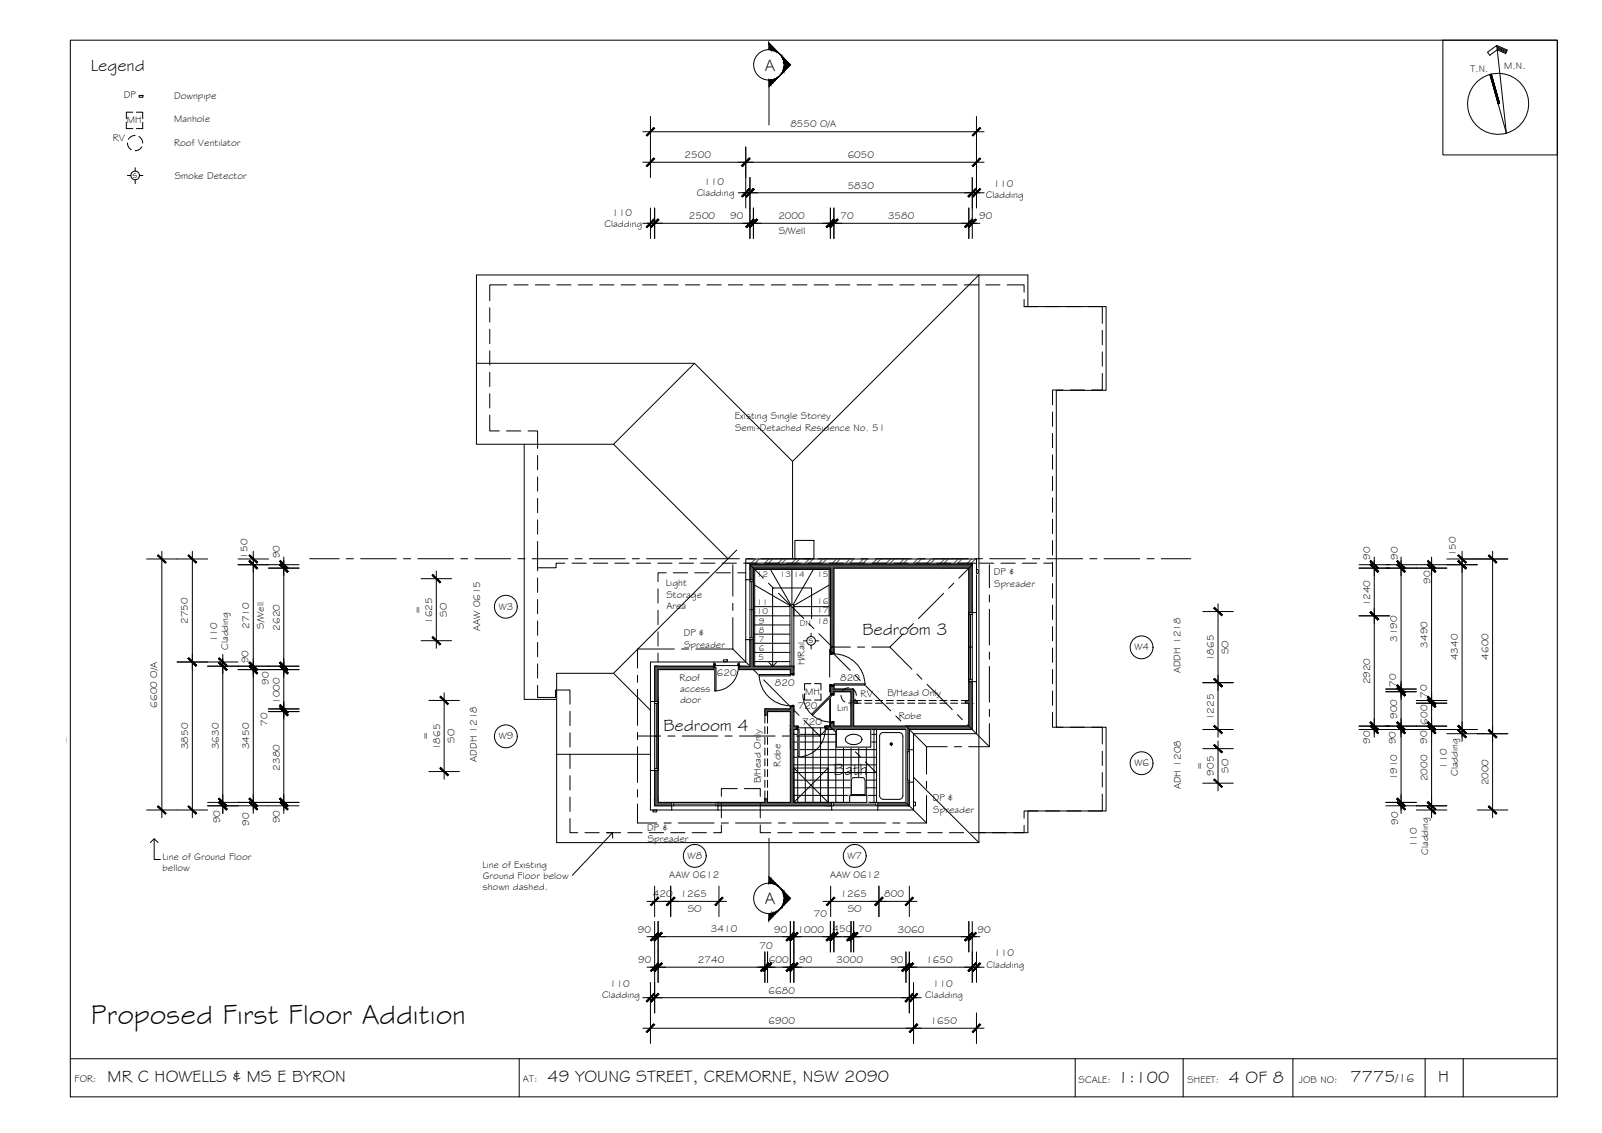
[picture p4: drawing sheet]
<svg xmlns="http://www.w3.org/2000/svg" width="420mm" height="297mm" viewBox="0 0 420 297" stroke-linecap="round" stroke-linejoin="round" font-family="sans-serif">
<!-- layer: HATCH -->
<g fill="#545454" stroke="#545454" stroke-width=".26">
<path d="M237.6 191.3h.9v5.3z"/>
<path d="M193.9 174.7l14.3 .8v-.8zM193.9 174.7l14.3 .8h-14.3z"/>
<path d="M171.7 174.7l15.5 .8v-.8zM171.7 174.7l15.5 .8h-15.5z"/>
<path d="M207.3 175.5l.9 1.1v-1.1zM207.3 175.5l.9 1.1h-.9z"/>
<path d="M217.8 179.8l.9 .9v-.9zM217.8 179.8l.9 .9h-.9z"/>
<path d="M217.8 180.7l6.1 .6v-.6zM217.8 180.7l6.1 .6h-6.1z"/>
<path d="M217.8 181.3l.9 .6v-.6zM217.8 181.3l.9 .6h-.9z"/>
<path d="M254.1 178.7l.9 5v-5zM254.1 178.7l.9 5h-.9z"/>
<path d="M223.2 181.3l.7 2.4v-2.4zM223.2 181.3l.7 2.4h-.7z"/>
<path d="M171.7 175.5l.9 8.4v-8.4zM171.7 175.5l.9 8.4h-.9z"/>
<path d="M253.2 183.7l1.8 .7v-.7zM253.2 183.7l1.8 .7h-1.8z"/>
<path d="M223.2 183.7l1.6 .7v-.7zM223.2 183.7l1.6 .7h-1.6z"/>
<path d="M207.3 185.2l.9 .7v-.7zM207.3 185.2l.9 .7h-.9z"/>
<path d="M200.6 185.9l7.6 .7v-.7zM200.6 185.9l7.6 .7h-7.6z"/>
<path d="M200.6 186.6l.7 .9v-.9zM200.6 186.6l.7 .9h-.7z"/>
<path d="M254.1 184.4l.9 6v-6zM254.1 184.4l.9 6h-.9z"/>
<path d="M223.2 184.4l.7 6v-6zM223.2 184.4l.7 6h-.7z"/>
<path d="M217.8 189.5l.9 .9v-.9zM217.8 189.5l.9 .9h-.9z"/>
<path d="M207.3 186.6l.9 3.8v-3.8zM207.3 186.6l.9 3.8h-.9z"/>
<path d="M254.1 190.4h.9zM237.6 190.4h17.4z"/>
<path d="M237.6 190.4l17.4 .9v-.9zM237.6 190.4l17.4 .9h-17.4z"/>
<path d="M216.6 190.4l21 .9v-.9zM216.6 190.4l21 .9h-21z"/>
<path d="M207.3 190.4l1.7 .9v-.9zM207.3 190.4l1.7 .9h-1.7z"/>
<path d="M237.6 196.6h.9zM237.6 191.3l.9 5.3h-.9z"/>
<path d="M171.7 202l.9 7.8v-7.8zM171.7 202l.9 7.8h-.9z"/>
<path d="M237.6 205.1l.9 5.3v-5.3zM237.6 205.1l.9 5.3h-.9z"/>
<path d="M207.3 191.3l.9 19.1v-19.1zM207.3 191.3l.9 19.1h-.9z"/>
<path d="M200.6 209.5l.7 .9v-.9zM200.6 209.5l.7 .9h-.7z"/>
<path d="M171.7 209.8l.9 .6v-.6zM171.7 209.8l.9 .6h-.9z"/>
<path d="M230.2 210.4l8.3 .9v-.9zM230.2 210.4l8.3 .9h-8.3z"/>
<path d="M188.3 210.4l29.8 .9v-.9zM188.3 210.4l29.8 .9h-29.8z"/>
<path d="M171.7 210.4l4.5 .9v-.9zM171.7 210.4l4.5 .9h-4.5z"/>
<path d="M217.8 148.9l.9 22.3v-22.3zM217.8 148.9l.9 22.3h-.9z"/>
<path d="M217.8 179.8l.9 2.1v-2.1zM217.8 179.8l.9 2.1h-.9z"/>
<path d="M196.7 148.1l58.3 .8v-.8zM196.7 148.1l58.3 .8h-58.3z"/>
<path d="M196.7 148.9l.9 3.1v-3.1zM196.7 148.9l.9 3.1h-.9z"/>
<path d="M254.1 148.9l.9 11.7v-11.7zM254.1 148.9l.9 11.7h-.9z"/>
<path d="M196.7 167.7l.9 7v-7zM196.7 167.7l.9 7h-.9z"/>
</g>
<!-- layer: BORDER -->
<g fill="none" stroke="#000" stroke-width=".26">
<path d="M18.4 10.5h390v277.1h-390zM378.4 10.5h30v30.1h-30zM391.1 19.4l2.2 7.7M392.6 11.9l2.7 1.2-.4 .9-2.2-.9-2 1.4-.5-.8 2.4-1.8 2.5 23.1-4.3-15.5M392.6 12.2l2.6 1.1M392.6 12.5l2.5 1.1M392.6 12.8l2.4 1M18.4 277.6h390M136.2 277.6v10M282 277.6v10M310.3 277.6v10M339.1 277.6v10"/>
<path d="M373.8 277.6v10M383.8 277.6v10"/>
<circle cx="392.9" cy="27.2" r="8"/>
</g>
<!-- layer: SECTION POINT -->
<g fill="#000" stroke="#000" stroke-width=".26">
<path d="M204.1 20.2l.4-.4zM204.1 13.8l.4 .4zM204.9 19.4l-.4 .4zM204.9 14.6l.3 .5zM205.7 15.4l1.6 1.6-1.6 1.7zM204.1 232.3l.4 .4zM204.1 238.7l.4-.3zM204.5 232.7l.4 .4zM205.2 237.5l-.3 .5zM205.7 233.9l1.6 1.6-1.6 1.7z"/>
<path d="M201.7 11.4l.5 .5v1.2zM201.7 11.4v1.6l.5 .1z"/>
<path d="M202.2 11.9l.5 .5v.8zM202.2 11.9v1.2l.5 .1z"/>
<path d="M202.7 12.4l.5 .5v.4zM202.7 12.4v.8l.5 .1z"/>
<path d="M203.2 12.9l.5 .7zM203.2 12.9v.4l.5 .3z"/>
<path d="M203.7 13.4l.4 .4zM203.7 13.4v.2l.4 .2z"/>
<path d="M204.9 14.6l.3 .5zM204.5 14.2l.4 .4z"/>
<path d="M205.2 18.9l-.3 .5zM204.9 19.4l.3-.2z"/>
<path d="M205.2 14.9l.2 .2v.5zM205.2 14.9l.2 .7z"/>
<path d="M205.4 18.4v.5h-.2zM205.2 18.9v.3l.2-.3z"/>
<path d="M205.4 15.1l.2 1.1zM205.4 15.1l.2 1.1z"/>
<path d="M205.6 17.9v.9l-.2-.4zM205.4 18.4v.5l.2-.1z"/>
<path d="M205.6 15.3l.1 1.4zM205.6 15.3l.1 1.4z"/>
<path d="M205.7 17.3v1.4zM205.6 17.9v.9z"/>
<path d="M201.7 21h.5v1.2zM201.7 21v1.7l.5-.5z"/>
<path d="M202.2 21l.5-.1v.7zM202.2 21v1.2l.5-.6z"/>
<path d="M202.7 20.9l.5-.2v.4zM202.7 20.9v.7l.5-.5z"/>
<path d="M203.2 20.7l.5-.2v.2zM203.2 20.7v.4l.5-.4z"/>
<path d="M203.7 20.5l.4-.3zM203.7 20.5v.2l.4-.5z"/>
<path d="M202.2 230.4l-.5 1.1 .5 .1zM201.7 229.9l.5 .5-.5 1.1z"/>
<path d="M202.7 230.9l-.5 .7 .5 .1zM202.2 230.4l.5 .5-.5 .7z"/>
<path d="M203.2 239.2l-.5 .9 .5-.4zM202.7 239.4l.5-.2-.5 .9z"/>
<path d="M202.7 231.7l.5 .1v-.4zM202.7 230.9l.5 .5-.5 .3z"/>
<path d="M203.7 239l-.5 .7zM203.2 239.2l.5-.2-.5 .7z"/>
<path d="M203.2 231.8l.5 .3v-.2zM203.2 231.4l.5 .5-.5-.1z"/>
<path d="M204.1 238.7l-.4 .5zM203.7 239l.4-.3-.4 .5z"/>
<path d="M203.7 232.1l.4 .3zM203.7 231.9l.4 .4-.4-.2z"/>
<path d="M205.2 237.5l-.3 .5zM204.9 237.9l-.4 .5z"/>
<path d="M204.9 233.1l.3 .5zM204.9 233.1l.3 .3z"/>
<path d="M205.4 236.9l-.2 .8 .2-.3zM205.4 236.9l-.2 .8z"/>
<path d="M205.2 233.6l.2 .5v-.5zM205.2 233.4l.2 .2h-.2z"/>
<path d="M205.6 236.4l-.2 1zM205.6 236.4l-.2 1z"/>
<path d="M205.6 233.8l-.2 .3 .2 .6zM205.4 233.6l.2 .2-.2 .3z"/>
<path d="M205.7 235.8l-.1 1.5zM205.7 235.8l-.1 1.5z"/>
<path d="M205.7 233.9v1.3zM205.6 233.8v.9z"/>
<path d="M202.2 239.5l-.5 1.7 .5-.5zM201.7 239.5h.5l-.5 1.7z"/>
<path d="M202.7 239.4l-.5 1.3 .5-.6zM202.2 239.5l.5-.1-.5 1.3z"/>
</g>
<g fill="none" stroke="#000" stroke-width=".26">
<path d="M201.7 13v-1.6l5.6 5.6-5.6 5.7M201.7 21v11.8M201.7 219.8v11.7M201.7 229.9l5.6 5.6-5.6 5.7v-1.7"/>
<circle cx="201.7" cy="17" r="4"/>
<circle cx="201.7" cy="235.5" r="4"/>
</g>
<!-- layer: SERVICES -->
<g fill="none" stroke="#000" stroke-width=".26">
<path d="M33.1 32v1.7h1.7M33.4 37.5l.2 .8 .8 .9M34.8 29.4h-1.7v1.7M35.4 35.5l-1.1 .4-.6 .6M35.8 29.4h1.6v1.7M36.4 35.8l.9 .9 .1 .8M36.5 25h1v.5h-1zM37.2 38.5l-.6 .6-1.2 .4M37.4 32v1.7h-1.6M33.4 46h.9M35.5 44v.9M35.5 47.1v1.1"/>
<path d="M36.6 46h.9M256.1 149.3h.5v1h-.5zM189.7 173h1v.5h-1zM210.7 168h.9M212.7 179.2h-1.7v1.7M212.7 166v.9M212.7 169.1v1.1M213.6 179.2h1.7v1.7M213.9 168h.8M211 181.9v1.6h1.7M215.3 181.9v1.6h-1.7M220.6 182.3l.4 1.2 .6 .5"/>
<path d="M222.6 180.3l-1.2 .4-.5 .6M223.6 180.6l.6 .5 .4 1.2M224.3 183.3l-.5 .6-1.2 .4M171.2 212.4h1.1v.5h-1.1zM239.6 210.3h.5v1h-.5z"/>
<circle cx="35.5" cy="46" r="1.13"/>
<circle cx="212.7" cy="168" r="1.13"/>
</g>
<!-- layer: INSULCLAD -->
<path d="M195.6 147.7v4.3M256.1 147.7v12.9M195.6 167.7v5.9h-25v10.3M256.1 178.7v13.7h-16.5v4.2M170.6 202v10.4h5.6M188.3 212.4h29.8M239.6 205.1v7.3h-9.4" fill="none" stroke="#000" stroke-width=".26"/>
<!-- layer: BOUNDARY -->
<g fill="none" stroke="#000" stroke-width=".26">
<path d="M81.2 146.5h7.7M90.8 146.5h1.9M94.6 146.5h9.3M105.8 146.5h1.9M109.6 146.5h9.3M120.8 146.5h1.9M124.6 146.5h9.3M135.8 146.5h1.9M139.6 146.5h9.3M150.8 146.5h1.9M154.6 146.5h9.3M165.8 146.5h1.9"/>
<path d="M169.6 146.5h9.4M180.8 146.5h1.9M184.6 146.5h9.3M195.8 146.5h1.9M199.6 146.5h9.3M210.8 146.5h1.9M214.6 146.5h9.4M225.8 146.5h1.9M229.6 146.5h9.3M240.8 146.5h1.9M244.6 146.5h9.3M255.8 146.5h1.9"/>
<path d="M259.6 146.5h9.4M270.8 146.5h1.9M274.6 146.5h9.3M285.8 146.5h1.9M289.6 146.5h9.3M300.8 146.5h1.9M304.6 146.5h7.7"/>
</g>
<!-- layer: ROOFPLAN EXIST. -->
<path d="M125 95.2h57.1M268.6 80.4h21.5v21.9h-13.1v88.4h13.1v21.9h-20.5v5.7h-12.9M269.6 80.4v-8.3h-144.6v44.4h35.9M137.5 116.5v66.9h8.5M207.9 121l-25.8-25.8-21.2 21.3 30 30M207.9 121l48.8-48.9v148.8M207.9 121v25.5M193.2 144.2l-32.3 32.3M160.9 176.5h-14.9v44.4h110.7M160.9 176.5l9.7 9.7M146 197.8h24.6M239.6 203.8l17.1 17.1" fill="none" stroke="#000" stroke-width=".26"/>
<!-- layer: HATCH -->
<g fill="none" stroke="#545454" stroke-width=".26">
<path d="M198.1 146.6l-1 .9M199.1 146.6l-1 .9M201.6 146.6l-1.1 1.1M202.7 146.6l-1.1 1.1M205.2 146.6l-1.1 1.1M206.2 146.6l-1.1 1.1M208.7 146.6l-1.1 1.1M209.7 146.6l-1.1 1.1M212.3 146.6l-1.1 1.1M213.3 146.6l-1.1 1.1M215.8 146.6l-1.1 1.1M216.8 146.6l-1.1 1.1"/>
<path d="M219.4 146.6l-1.1 1.1M220.4 146.6l-1.1 1.1M222.9 146.6l-1.1 1.1M223.9 146.6l-1.1 1.1M226.5 146.6l-1.1 1.1M227.5 146.6l-1.1 1.1M230 146.6l-1.1 1.1M231 146.6l-1.1 1.1M233.6 146.6l-1.1 1.1M234.6 146.6l-1.1 1.1M237.1 146.6l-1.1 1.1M238.1 146.6l-1.1 1.1"/>
<path d="M240.7 146.6l-1.1 1.1M241.6 146.6l-1.1 1.1M244.2 146.6l-1.1 1.1M245.2 146.6l-1.1 1.1M247.7 146.6l-1.1 1.1M248.7 146.6l-1 1.1M251.3 146.6l-1.1 1.1M252.3 146.6l-1.1 1.1M254.8 146.6l-1.1 1.1M255.8 146.6l-1.1 1.1"/>
</g>
<!-- layer: STAIRS -->
<g fill="none" stroke="#000" stroke-width=".26">
<path d="M197.9 159h9.3M197.9 153.4l9.3 5.4M202.1 149.3l5.3 9.3M207.7 149.3v9.3M207.7 159v15.7M208.2 159h9.3M213.3 149.3l-5.3 9.3M217.5 153.4l-9.3 5.4M217.8 148.9v12.6h-9.6M217.9 148.9h-20.3v25.8M197.9 161.5h9.3M197.9 163.8h9.3"/>
<path d="M197.9 166.3h9.3M197.9 168.6h9.3M197.9 171h9.3M197.9 173.5h9.3M207.2 174.7v-16.1h1v16.6M217.5 161.5v-12.2h-19.6v25.4"/>
</g>
<!-- layer: NEWWORK -->
<g fill="none" stroke="#000" stroke-width=".26">
<path d="M195.6 146.6h60.5v1.1h-60.5zM195.6 152h2v-3.1h20.2v22.3h.9v-22.3h35.4v11.7h2M196.7 148.1h58.3M196.7 147.7v4.3M208.5 141.7h5v4.8h-5zM255 147.7v12.9M187.2 173.6v1.9h-14.6v8.4h-2M187.2 174.7h-15.5v9.2M187.5 174.5h6.2M195.6 167.7h2v7h10.6v1.9h-.9v-1.1h-13.4v-1.9M196.7 167.7v7h-2.8M255 178.7v12.6h-16.5v5.3"/>
<path d="M256.1 178.7h-2v5h-.9v.7h.9v6h-30.2v-6h.9v-.7h-.9v-3h-5.2v-.9h-.9v2.1h.9v-.6h4.5v9.1h-4.5v-.9h-.9v.9h-1.2v.9h21v5.3h2M170.6 202h2v8.4h3.6v2M171.7 202v9.3h4.5M188.3 212.4v-2h12.3v-.9h.7v.9h6v-23.8h-6v.9h-.7v-1.6h6.7v-.7h.9v5.2h.8v.9h-.8v19.1h9.9v2M188.3 211.3h29.8M238.5 205.1v6.2h-8.3M239.6 205.1h-2v5.3h-7.4v2"/>
</g>
<!-- layer: EXISTING -->
<g fill="none" stroke="#000" stroke-width=".26">
<path d="M132.9 74.7h-4.5v4.1M134.8 74.7h3.7M140.4 74.7h3.8M146 74.7h3.8M151.6 74.7h3.8M157.3 74.7h3.7M162.9 74.7h3.8M168.5 74.7h3.8M174.1 74.7h3.8M179.8 74.7h3.7M185.4 74.7h3.8M191 74.7h3.8"/>
<path d="M196.6 74.7h3.8M202.3 74.7h3.7M207.9 74.7h3.8M213.5 74.7h3.8M219.1 74.7h3.8M224.8 74.7h3.7M230.4 74.7h3.8M236 74.7h3.8M241.6 74.7h3.8M247.3 74.7h3.7M252.9 74.7h3.8M258.5 74.7h3.8"/>
<path d="M264.1 74.7h4.5v1.9M268.6 78.5v1.9h3.7M128.4 80.7v3.7M128.4 86.3v3.8M128.4 92v3.7M128.4 97.6v3.7M274.2 80.4h3.7M279.8 80.4h3.7M285.4 80.4h3.7v4.4M289.1 97.9v4.3h-2.8M289.1 86.6v3.8M289.1 92.3v3.7"/>
<path d="M128.4 108.8v4.2h2.6M128.4 103.2v3.8M132.8 113h3.8M138.5 113h2.5v4.6M141 119.4v3.8M276 108v3.8M276 113.6v3.8M276 119.3v3.7M278.8 102.2h-2.8v3.9M280.7 102.2h3.7M141 125v3.8M141 130.7v3.7"/>
<path d="M141 136.3v3.8M276 124.9v3.7M276 130.5v3.8M276 136.1v3.8M141 141.9v7.8M141 151.5v3.8M141 157.2v3.7M148.1 147.7h-2.3v1.2h-4.8M150 147.7h3.8M155.6 147.7h3.8M161.3 147.7h3.7M166.9 147.7h3.7"/>
<path d="M172.5 147.7h3.8M178.1 147.7h3.8M183.8 147.7h3.7M189.4 147.7h3.7M195 147.7h3.8M200.6 147.7h3.8M206.3 147.7h3.7M211.9 147.7h3.7M217.5 147.7h3.8M223.1 147.7h3.8M228.8 147.7h3.7M234.4 147.7h3.7"/>
<path d="M240 147.7h3.8M245.6 147.7h3.8M251.3 147.7h3.7M256.9 147.7h3.7M262.5 147.7h3.8M268.1 147.7h3.8M273.8 147.7h2.2M276 141.8v3.7M276 147.4v3.7M276 153v3.8M276 158.6v3.8M141 179.7v3.2h4.7v-2h3.8v3.7"/>
<path d="M141 162.8v3.8M141 168.4v3.8M141 174v3.8M276 164.3v3.7M276 169.9v3.7M276 175.5v3.8M149.5 186.5v3.7M149.5 192.1v3.7M149.5 197.7v3.8M276 186.8v3.9h2.8M276 181.2v3.7M280.7 190.7h3.7"/>
<path d="M286.3 190.7h2.8v4.4M289.1 196.9v3.8M149.5 214.6v3.7h2M149.5 203.4v3.7M149.5 209v3.7M153.4 218.3h3.7M159 218.3h3.8M164.7 218.3h3.7M170.3 218.3h3.7M175.9 218.3h3.7M181.5 218.3h3.8M189.2 216.3v2h-2"/>
<path d="M189.2 210.7v3.7M193.4 206.7h-4.2v2.1M195.2 206.7h4.2v2.1M199.4 216.3v2h2.7M199.4 210.7v3.7M204 218.3h3.7M209.6 218.3h3.8M215.3 218.3h3.7M220.9 218.3h3.7M226.5 218.3h3.7M232.1 218.3h3.8M237.8 218.3h3.7"/>
<path d="M243.4 218.3h3.7M249 218.3h3.7M254.6 218.3h3.8M260.3 218.3h3.7M268.6 216.4v1.9h-2.7M272.3 212.6h-3.7v1.9M274.2 212.6h3.7M279.8 212.6h3.7M289.1 208.2v4.4h-3.7M289.1 202.6v3.7"/>
</g>
<!-- layer: TILES -->
<g fill="none" stroke="#000" stroke-width=".26">
<path d="M208.2 192.5h1M208.2 194.5h1M208.2 196.5h1M208.2 198.5h21.7M209 190.8h7.6M209.2 191.3v19.1M209.6 192.5h10.8M209.6 194.5h10.8M209.6 196.5h20.3M211.2 190.8v19.6M213.2 190.8v19.6M215.2 190.8v19.6"/>
<path d="M217.2 191.3v19.1M219.2 191.3v19.1M221.2 195.9v14.5M223.2 195.9v12.7M225.2 195.9v8M227.2 195.9v12.7M228.4 192.5h1.5M228.4 194.5h1.5M229.2 191.3v19.1M208.2 200.5h21.7M208.2 202.5h21.7M208.2 204.5h15.1"/>
<path d="M208.2 206.5h15.1M208.2 208.5h15.1M226.9 204.5h3M226.9 206.5h3M226.9 208.5h3"/>
</g>
<!-- layer: MASK -->
<g fill="#fff" stroke="#fff" stroke-width=".26">
<path d="M237.6 191.3v19.1z"/>
<path d="M237.6 191.3v19.1h-7.7z"/>
<path d="M223.9 203.9h2.4z"/>
<path d="M218 182.1l.2 .2-.2 .3z"/>
<path d="M218 182.1v.5l-4.8 4.8z"/>
<path d="M209.2 191.3l.4 7.2v-7.2zM209.2 191.3l.4 7.2h-.4z"/>
<path d="M256.1 149.3v1l.5-1zM256.6 149.3v1h-.5z"/>
<path d="M219.4 191.3l9 4.6v-4.6zM219.4 191.3l9 4.6h-9z"/>
<path d="M229.9 191.3v19.1zM229.9 191.3h7.7l-7.7 19.1z"/>
<path d="M224 203.9h2.3zM223.9 203.9h2.4zM223.9 203.9h2.4z"/>
<path d="M223.9 203.9h2.5zM223.8 203.9h2.6z"/>
<path d="M223.8 203.9h2.6zM223.8 203.9h2.6z"/>
<path d="M223.8 203.9l2.7 .1zM223.7 204h2.8z"/>
<path d="M223.7 204h2.9zM223.7 204h2.9z"/>
<path d="M223.6 204h3zM223.6 204h3z"/>
<path d="M223.6 204l3.1 .1zM223.5 204.1h3.2z"/>
<path d="M223.5 204.1h3.2zM223.5 204.1h3.2z"/>
<path d="M223.5 204.1l3.3 .1zM223.5 204.1l3.3 .1z"/>
<path d="M223.4 204.2h3.4zM223.4 204.2h3.4z"/>
<path d="M223.4 204.2l3.4 .1zM223.4 204.2l3.4 .1z"/>
<path d="M223.3 204.3l3.6 .1zM223.3 204.3l3.6 .1z"/>
<path d="M223.3 204.4l3.6 .1zM223.3 204.4l3.6 .1z"/>
<path d="M223.3 204.5h3.6zM223.3 204.5h3.6z"/>
<path d="M223.3 204.5l3.6 .1zM223.3 204.5l3.6 .1z"/>
<path d="M223.3 204.6l3.6 4v-4zM223.3 204.6l3.6 4h-3.6z"/>
<path d="M223.1 208.6h4zM223.1 208.6h4z"/>
<path d="M223.1 208.6h4.1zM223 208.6h4.2z"/>
<path d="M223 208.6h4.2zM223 208.6h4.2z"/>
<path d="M223 208.6h4.3zM222.9 208.6h4.4z"/>
<path d="M222.9 208.6l4.4 .1zM222.9 208.7h4.4z"/>
<path d="M222.9 208.7h4.4zM222.9 208.7h4.4z"/>
<path d="M222.8 208.7l4.5 .1zM222.8 208.7l4.5 .1z"/>
<path d="M222.8 208.8h4.5zM222.8 208.8h4.5z"/>
<path d="M222.8 208.8l4.5 1.6v-1.6zM222.8 208.8l4.5 1.6h-4.5z"/>
<path d="M218.7 179.3v.3l8.2-.3zM218.7 179.6l8.2-.3v.3z"/>
<path d="M199.1 177.2h8.2v-.4zM199.1 176.8h8.2l-8.2 .4z"/>
<path d="M218 182.1l-4.8 4.8v.5zM212.9 187.2l.3-.3v.5z"/>
<path d="M187.5 174.9l.3 6.2v-6.2zM187.5 174.9l.3 6.2h-.3z"/>
</g>
<path d="M187.5 174.9h.3v6.2h-.3zM199.1 176.8h8.2v.4h-8.2zM218.7 179.3h8.2v.3h-8.2zM209.2 191.3h.4v7.2h-.4zM212.9 187.2l5.1-5.1 .2 .2-5 5.1zM219.4 191.3h9v4.6h-9zM229.9 191.3h7.7v19.1h-7.7zM222.8 208.8v1.6h4.5v-1.6M223.3 204.6a.72 .72 0 0 1 .7-.7l2.1-.1a.75 .75 0 0 1 .8 .8M223.3 204.6v4l-.5 .2M226.9 204.6v4l.4 .2" fill="none" stroke="#fff" stroke-width=".26"/>
<!-- layer: DOORS -->
<g fill="none" stroke="#000" stroke-width=".26">
<path d="M187.2 174h.4l-.1 .9h-.3zM187.5 174.9h.3v6.2h-.3zM193.5 174h.4v.9h-.2zM199.1 176.8h8.2v.4h-8.2zM207.3 176.6h.9v.4l-.9-.2zM217.8 179.5l.9 .1v.2h-.9zM217.8 171.2h.9v.2l-.9 .2zM218.7 179.3h8.2v.3h-8.2zM207.3 185.1l.9-.2v.3h-.9zM209 190.4h.4l-.2 .9h-.2zM209.2 191.3h.4v7.2h-.4zM212.9 187.2l5.1-5.1 .2 .2-5 5.1z"/>
<path d="M216.3 190.4h.3v.9h-.2zM217.8 181.9h.9v.3l-.9-.1zM217.8 189.3l.9-.2v.4h-.9z"/>
</g>
<!-- layer: 0.13 -->
<g fill="none" stroke="#000" stroke-width=".26">
<path d="M172.6 154.4v3.7M172.6 160v3.7M174.7 150.2h-2.1v2.3M176.6 150.2h3.7M182.2 150.2h3.8M187.8 150.2h3.8M193.5 150.2h2.1M172.6 165.6v3.8M172.6 171.2v2.4M193.6 174.9a6.2 6.2 0 0 1-6.2 6.2M199.1 176.8a8.2 8.2 0 0 0 8.2 8.2M218.7 171.4a8.2 8.2 0 0 1 8.2 8.2"/>
<path d="M200.6 187.5v2.1M200.6 190.5v1.9M200.6 193.3v1.9M200.6 196.1v1.9M200.6 198.9v1.9M201.3 187.5v2.1M201.3 190.5v1.9M201.3 193.3v1.9M201.3 196.1v1.9M201.3 198.9v1.9M210.6 182.1a7.2 7.2 0 0 0 7.2 7.2M216.4 191.3a7.2 7.2 0 0 1-7.2 7.2"/>
<path d="M217.8 182.1v7.2M224.8 183.7h1.1M224.8 184.4h1.1M226.8 183.7h1.9M226.8 184.4h1.9M229.6 183.7h1.9M229.6 184.4h1.9M232.4 183.7h1.9M232.4 184.4h1.9M235.3 183.7h1.8M235.3 184.4h1.8M238 183.7h1.9"/>
<path d="M238 184.4h1.9M240.9 183.7h1.8M240.9 184.4h1.8M243.7 183.7h1.9M243.7 184.4h1.9M246.5 183.7h1.9M246.5 184.4h1.9M249.3 183.7h1.9M249.3 184.4h1.9M252.1 183.7h1.1M252.1 184.4h1.1M200.6 201.7v1.9"/>
<path d="M200.6 204.5v1.9M200.6 207.4v2.1M201.3 201.7v1.9M201.3 204.5v1.9M201.3 207.4v2.1"/>
</g>
<!-- layer: 0 -->
<path d="M201.6 173.7l1 1 1.1-1M212.9 162.2v-8.1h-10.3v20.6M40.4 219.9v5.4h1.6M159.2 218.3h1.4l.1 1.4M160.6 218.3l-10.5 11.2M39.4 220.9l1-1 1.1 1" fill="none" stroke="#000" stroke-width=".26"/>
<!-- layer: ROOFPLAN NEW -->
<g fill="none" stroke="#000" stroke-width=".26">
<path d="M192.2 148.1v8.2M192.2 158.2v1.8M196.7 148.1l3.5 3.5M201.5 152.9l1.3 1.3M204.2 155.5l6.6 6.7M247.5 155.5l-6.6 6.7M250.2 152.9l-1.4 1.3M255 148.1l-3.5 3.5M259.5 148.1v6M259.5 156v1.8M259.5 159.7v9.4M167.2 177v1.9"/>
<path d="M176.9 170.2h-9.7v4.9M178.8 170.2h1.8M182.5 170.2h9.7M192.2 161.9v8.3M192.2 170.2l4.1 4.1M197.6 175.6l1.4 1.3M200.3 178.2l6.6 6.7M212.1 163.5l1.4 1.3M214.8 166.2l3.5 3.4M217.6 170.4v7.1M217.6 179.4v1.9M218.3 169.6l-.7 .8 5.4 5.4"/>
<path d="M218.3 169.6h4.7M224.3 177.1l1.3 1.3M224.9 169.6h1.9M227 179.7l6.6 6.7M228.6 169.6h4.8l5.7 5.8M236.9 166.2l-3.5 3.4M239.6 163.5l-1.4 1.3M240.5 176.7l1.3 1.4M243.1 179.4l6.7 6.6M259.5 171v1.8M259.5 174.7v9.4M167.2 180.8v9.4"/>
<path d="M167.2 192v1.9M167.2 195.8v9.3M167.2 193h6.1M175.2 193h1.8M178.9 193h9.4M190.1 193h1.9M193.9 193h9.4M205.2 193h1.8M208.2 186.2l1.4 1.3M208.9 193h6.1M210.9 188.8l4.1 4.2M217.6 183.2v7.2l-2.6 2.6"/>
<path d="M217.6 190.4l5.4 5.4M224.3 197.1l1.3 1.3M227 199.7l6.6 6.7M234.9 187.7l1.4 1.3M237.6 190.3l5.4 5.5M243 195.8v7.1M243 195.8h5.4M250.3 195.8h1.9M251.1 187.3l1.3 1.4M253.7 190l5.8 5.8M254 195.8h5.5M259.5 186v1.8"/>
<path d="M259.5 189.7v6.1M167.2 207v1.9M167.2 210.8v5h5.1M174.2 215.8h1.8M177.9 215.8h9.4M189.2 215.8h1.8M192.9 215.8h9.4M204.2 215.8h1.8M207.9 215.8h9.4M219.2 215.8h1.8M222.9 215.8h9.4M234.2 215.8h1.8"/>
<path d="M234.9 207.7l1.4 1.3M237.6 210.3l5.4 5.5M237.9 215.8h5.1M243 204.8v1.9M243 208.6v7.2"/>
</g>
<!-- layer: WINDOWS -->
<g fill="none" stroke="#000" stroke-width=".26">
<path d="M195.6 152v15.7M196.7 152v15.7M196.7 159.8h.9M196.7 152.5h.9M197.2 152.5v14.7M197.6 152v15.7M196.7 167.2h.9M197.6 167.7v-15.7v15.7M254.1 160.6v18.1v-18.1M254.1 160.6h.9v18.1h-.9M254.1 161.1h.9M254.1 169.6h.9"/>
<path d="M254.1 178.2h.9M254.5 161.1v17.1M256.1 160.6v18.1M170.6 183.9v18.1M171.7 193h.9M171.7 184.4h.9M172.1 184.4v17.1M172.6 183.9h-.9v18.1h.9M237.6 196.6v8.5M237.6 197.1h.9M238 197.1v7.5M238.5 196.6v8.5"/>
<path d="M239.6 196.6v8.5M171.7 201.5h.9M172.6 202v-18.1v18.1M176.2 212.4h12.1M176.2 210.4h12.1M176.2 211.3h12.1M176.7 210.8h11.1M176.7 210.4v.9M187.8 210.4v.9M218.1 212.4h12.1M218.1 210.4h12.1M218.1 211.3h12.1"/>
<path d="M218.6 210.4v.9M218.6 210.8h11.1M229.7 210.4v.9M237.6 204.6h.9"/>
<circle cx="132.7" cy="159.1" r="3"/>
<circle cx="299.4" cy="169.7" r="3"/>
<circle cx="132.7" cy="193" r="3"/>
<circle cx="299.4" cy="200.1" r="3"/>
<circle cx="182.2" cy="224.4" r="3"/>
<circle cx="224.2" cy="224.4" r="3"/>
</g>
<!-- layer: DIMENSION -->
<g fill="none" stroke="#000" stroke-width=".26">
<path d="M168.6 34.5h89.5M170.6 30.5v16M195.6 38.5v16M256.1 30.5v24M168.6 58.5h88.4M168.6 42.5h89.5M170.6 54.5v8M171.7 54.5v8M193.6 50.5h64.5M196.7 46.5v16M197.6 54.5v8M217.8 54.5v8"/>
<path d="M218.7 54.5v8M254.1 54.5v8M255 46.5v16M38.4 146.6h16M42.4 144.5v69.9M50.4 144.5v69.9M62.4 148.1h16M62.4 146.6h8M66.4 144.5v68.8M70.4 148.9h8M74.4 146v67.3M110.4 151.7h8"/>
<path d="M114.4 149.7v20.3M319.5 158.3v35M356.4 148.1h31.1M356.4 148.9h23.1M360.4 146v47.3M367.5 146v67.3M375.5 146v40.4M379.5 146.6h16M383.5 144.5v49.9M391.5 144.5v69.9M46.4 173.6h16M54.4 174.7h24"/>
<path d="M58.4 171.5v41.8M62.4 175.5h16M110.4 168h8M315.5 179h8M315.5 160.3h8M356.4 161.5h8M70.4 186.6h8M70.4 185.9h8M112.5 183.6h8M116.5 181.6v22.7M315.5 191.3h8M315.5 196.3h8"/>
<path d="M319.5 194.3v13M356.4 191.3h31.1M356.4 190.4h23.1M363.5 180.7h8M363.5 181.3h8M371.5 183.7h8M371.5 184.4h8M375.5 182.4v10M375.5 188.4v26M379.5 192.4h16M38.4 212.4h16M54.4 211.3h24"/>
<path d="M54.4 210.4h24M112.5 202.3h8M315.5 205.3h8M363.5 211.3h16M363.5 210.4h8M371.5 212.4h8M387.5 212.4h8M169.7 236.3h8.2M171.7 232.3v8M173.9 236.3h16.6M175.9 232.3v8M188.6 232.3v8"/>
<path d="M215.8 236.3h24.7M217.9 232.3v8M230.5 232.3v8M238.5 232.3v8M169.7 253.6h33.6M169.7 245.6h51M170.6 257.6v16M171.7 241.6v24M172.6 241.6v16M199.3 253.6h10M200.6 249.6v8M201.3 249.6v8"/>
<path d="M205.3 253.6h52.8M207.3 241.6v16M208.2 241.6v16M216.7 245.6h8.5M217.8 241.6v8M218.7 241.6v8M221.2 245.6h35.8M223.2 241.6v8M223.9 241.6v8M237.6 249.6v8M238.5 249.6v16M239.6 257.6v16"/>
<path d="M254.1 241.6v8M255 241.6v16M256.1 249.6v8M168.6 269.6h89.5M168.6 261.6h73M256.1 265.6v8"/>
</g>
<!-- layer: 0 -->
<g fill="#000" stroke="#000" stroke-width=".26">
<path d="M171.5 33.4l-1.8 2.2 2-2zM169.5 35.4l2-2-1.8 2.2z"/>
<path d="M255 35.4l.2 .2 1.8-2.2zM257 33.4l.2 .2-2 2z"/>
<path d="M169.5 59.4l.2 .2 1.8-2.2zM171.5 57.4l.2 .3-2 1.9z"/>
<path d="M171.5 41.4l-1.8 2.2 2-2zM169.5 43.4l2-2-1.8 2.2z"/>
<path d="M172.6 57.4l-1.8 2.2 2-1.9zM170.6 59.4l2-2-1.8 2.2z"/>
<path d="M172.6 57.4l-1.8 2.2 2-1.9zM170.6 59.4l2-2-1.8 2.2z"/>
<path d="M194.5 51.4l.2 .2 1.8-2.2zM196.5 49.4l.2 .2-2 2z"/>
<path d="M194.5 43.4l.2 .2 1.8-2.2zM196.5 41.4l.2 .2-2 2z"/>
<path d="M195.6 59.4l.2 .2 1.8-2.2zM197.6 57.4l.2 .3-2 1.9z"/>
<path d="M195.6 59.4l.2 .2 1.8-2.2zM197.6 57.4l.2 .3-2 1.9z"/>
<path d="M196.5 41.4l-1.8 2.2 2-2zM194.5 43.4l2-2-1.8 2.2z"/>
<path d="M197.6 49.4l-1.8 2.2 2-2zM195.6 51.4l2-2-1.8 2.2z"/>
<path d="M197.6 49.4l-1.8 2.2 2-2zM195.6 51.4l2-2-1.8 2.2z"/>
<path d="M198.5 57.4l-1.8 2.2 2-1.9zM196.5 59.4l2-2-1.8 2.2z"/>
<path d="M198.5 57.4l-1.8 2.2 2-1.9zM196.5 59.4l2-2-1.8 2.2z"/>
<path d="M216.7 59.4l.2 .2 1.8-2.2zM218.7 57.4l.2 .3-2 1.9z"/>
<path d="M216.7 59.4l.2 .2 1.8-2.2zM218.7 57.4l.2 .3-2 1.9z"/>
<path d="M219.6 57.4l-1.8 2.2 2-1.9zM217.6 59.4l2-2-1.8 2.2z"/>
<path d="M219.6 57.4l-1.8 2.2 2-1.9zM217.6 59.4l2-2-1.8 2.2z"/>
<path d="M253 59.4l.2 .2 1.8-2.2zM255 57.4l.2 .3-2 1.9z"/>
<path d="M253 59.4l.2 .2 1.8-2.2zM255 57.4l.2 .3-2 1.9z"/>
<path d="M253.9 51.4l.2 .2 1.8-2.2zM255.9 49.4l.2 .2-2 2z"/>
<path d="M253.9 51.4l.2 .2 1.8-2.2zM255.9 49.4l.2 .2-2 2z"/>
<path d="M255 43.4l.2 .2 1.8-2.2zM257 41.4l.2 .2-2 2z"/>
<path d="M255.9 57.4l-1.8 2.2 2-1.9zM253.9 59.4l2-2-1.8 2.2z"/>
<path d="M257 49.4l-1.8 2.2 2-2zM255 51.4l2-2-1.8 2.2z"/>
<path d="M41.3 145.7l2 2 .2-.3zM41.5 145.5l2 1.9-2.2-1.7z"/>
<path d="M49.3 145.7l2 2 .2-.3zM49.5 145.5l2 1.9-2.2-1.7z"/>
<path d="M65.3 145.7l2.2 1.7-2-1.9zM65.3 145.7l2.2 1.7-.2 .3z"/>
<path d="M65.3 147.1l2 2.1 .2-.3zM65.3 147.1l.2-.2 2 2z"/>
<path d="M65.3 147.1l2 2.1 .2-.3zM65.3 147.1l.2-.2 2 2z"/>
<path d="M73.5 146.9l-.2 .2 2.3 1.8zM73.3 147.1l2.3 1.8-.3 .3z"/>
<path d="M73.3 148.1l2 1.9 .3-.2zM73.3 148.1l.2-.3 2.1 2z"/>
<path d="M73.3 148.1l2 1.9 .3-.2zM73.3 148.1l.2-.3 2.1 2z"/>
<path d="M113.3 150.8l2 2 .2-.2zM113.3 150.8l.2-.2 2 2z"/>
<path d="M359.5 146.9l-.2 .2 2.2 1.8zM359.3 147.1l2.2 1.8-.2 .3z"/>
<path d="M359.3 148.1l2 1.9 .2-.2zM359.3 148.1l.2-.3 2 2z"/>
<path d="M359.3 148.1l2 1.9 .2-.2zM359.3 148.1l.2-.3 2 2z"/>
<path d="M366.6 146.9l-.2 .2 2.2 1.8zM366.4 147.1l2.2 1.8-.3 .3z"/>
<path d="M366.4 148.1l1.9 1.9 .3-.2zM366.4 148.1l.2-.3 2 2z"/>
<path d="M366.4 148.1l1.9 1.9 .3-.2zM366.4 148.1l.2-.3 2 2z"/>
<path d="M374.6 146.9l-.2 .2 2.2 1.8zM374.4 147.1l2.2 1.8-.2 .3z"/>
<path d="M374.4 148.1l2 1.9 .2-.2zM374.4 148.1l.2-.3 2 2z"/>
<path d="M374.4 148.1l2 1.9 .2-.2zM374.4 148.1l.2-.3 2 2z"/>
<path d="M382.6 145.5l-.2 .2 2.2 1.7zM382.4 145.7l2.2 1.7-.2 .3z"/>
<path d="M382.4 147.1l2 2.1 .2-.3zM382.4 147.1l.2-.2 2 2z"/>
<path d="M382.4 147.1l2 2.1 .2-.3zM382.4 147.1l.2-.2 2 2z"/>
<path d="M390.4 145.7l2 2 .2-.3zM390.4 145.7l.2-.2 2 1.9z"/>
<path d="M49.5 172.5l-.2 .2 2.2 1.7zM49.3 172.7l2.2 1.7-.2 .3z"/>
<path d="M49.3 172.7l2 2 .2-.3zM49.5 172.5l2 1.9-2.2-1.7z"/>
<path d="M57.3 172.7l2.2 1.7-2-1.9zM57.3 172.7l2.2 1.7-.2 .3z"/>
<path d="M57.3 173.8l2 2 .2-.3zM57.3 173.8l.2-.2 2 1.9z"/>
<path d="M57.3 173.8l2 2 .2-.3zM57.3 173.8l.2-.2 2 1.9z"/>
<path d="M65.3 173.8l2.2 1.7-2-1.9zM65.3 173.8l2.2 1.7-.2 .3z"/>
<path d="M65.3 173.8l2.2 1.7-2-1.9zM65.3 173.8l2.2 1.7-.2 .3z"/>
<path d="M65.3 174.7l2 2 .2-.2zM65.3 174.7l.2-.3 2 2.1z"/>
<path d="M65.3 174.7l2 2 .2-.2zM65.3 174.7l.2-.3 2 2.1z"/>
<path d="M73.3 173.8l2.3 1.7-2.1-1.9zM73.3 173.8l2.3 1.7-.3 .3z"/>
<path d="M73.3 173.8l2.3 1.7-2.1-1.9zM73.3 173.8l2.3 1.7-.3 .3z"/>
<path d="M73.3 174.7l2 2 .3-.2zM73.3 174.7l.2-.3 2.1 2.1z"/>
<path d="M73.3 174.7l2 2 .3-.2zM73.3 174.7l.2-.3 2.1 2.1z"/>
<path d="M113.3 167.1l2.2 1.8-2-2zM113.3 167.1l2.2 1.8-.2 .2z"/>
<path d="M318.4 178.1l2.2 1.8-2-2zM318.4 178.1l2.2 1.8-.2 .2z"/>
<path d="M318.4 159.4l2 2 .2-.2zM318.4 159.4l.2-.2 2 2z"/>
<path d="M359.3 160.6l2.2 1.7-2-1.9zM359.3 160.6l2.2 1.7-.2 .3z"/>
<path d="M359.3 160.6l2 2 .2-.3zM359.3 160.6l.2-.2 2 1.9z"/>
<path d="M366.4 179.8l2.2 1.8-2-2.1zM366.4 179.8l2.2 1.8-.3 .2z"/>
<path d="M366.4 179.8l2.2 1.8-2-2.1zM366.4 179.8l2.2 1.8-.3 .2z"/>
<path d="M73.5 184.8l-.2 .2 2.3 1.7zM73.3 185l2.3 1.7-.3 .3z"/>
<path d="M73.5 184.8l-.2 .2 2.3 1.7zM73.3 185l2.3 1.7-.3 .3z"/>
<path d="M73.3 185.7l2 2 .3-.3zM73.3 185.7l.2-.2 2.1 1.9z"/>
<path d="M73.3 185.7l2 2 .3-.3zM73.3 185.7l.2-.2 2.1 1.9z"/>
<path d="M115.4 182.7l2 2 .2-.2zM115.6 182.5l2 2-2.2-1.8z"/>
<path d="M318.6 190.2l-.2 .2 2.2 1.7zM318.4 190.4l2.2 1.7-.2 .3z"/>
<path d="M318.4 195.4l2 2 .2-.2zM318.4 195.4l.2-.2 2 2z"/>
<path d="M318.4 178.1l2 2 .2-.2zM318.4 178.1l.2-.2 2 2z"/>
<path d="M359.5 189.2l-.2 .3 2.2 1.8zM359.3 189.5l2.2 1.8-.2 .2z"/>
<path d="M359.5 189.2l-.2 .3 2.2 1.8zM359.3 189.5l2.2 1.8-.2 .2z"/>
<path d="M359.3 190.4l2 2 .2-.3zM359.3 190.4l.2-.2 2 1.9z"/>
<path d="M366.6 189.2l-.2 .3 2.2 1.8zM366.4 189.5l2.2 1.8-.3 .2z"/>
<path d="M366.6 189.2l-.2 .3 2.2 1.8zM366.4 189.5l2.2 1.8-.3 .2z"/>
<path d="M366.4 190.4l1.9 2 .3-.3zM366.4 190.4l.2-.2 2 1.9z"/>
<path d="M366.4 180.5l1.9 2 .3-.2zM366.4 180.5l.2-.3 2 2.1z"/>
<path d="M366.4 180.5l1.9 2 .3-.2zM366.4 180.5l.2-.3 2 2.1z"/>
<path d="M366.4 190.4l1.9 2 .3-.3zM366.4 190.4l.2-.2 2 1.9z"/>
<path d="M374.6 182.6l-.2 .2 2.2 1.7zM374.4 182.8l2.2 1.7-.2 .3z"/>
<path d="M374.6 182.6l-.2 .2 2.2 1.7zM374.4 182.8l2.2 1.7-.2 .3z"/>
<path d="M374.6 183.3l-.2 .2 2.2 1.7zM374.4 183.5l2.2 1.7-.2 .3z"/>
<path d="M374.6 189.2l-.2 .3 2.2 1.8zM374.4 189.5l2.2 1.8-.2 .2z"/>
<path d="M374.4 183.5l2 2 .2-.3zM374.4 183.5l.2-.2 2 1.9z"/>
<path d="M374.4 189.5l2 2 .2-.2zM374.4 189.5l.2-.3 2 2.1z"/>
<path d="M374.4 190.4l2 2 .2-.3zM374.4 190.4l.2-.2 2 1.9z"/>
<path d="M374.4 190.4l2 2 .2-.3zM374.4 190.4l.2-.2 2 1.9z"/>
<path d="M382.6 190.2l-.2 .2 2.2 1.7zM382.4 190.4l2.2 1.7-.2 .3z"/>
<path d="M382.6 190.2l-.2 .2 2.2 1.7zM382.4 190.4l2.2 1.7-.2 .3z"/>
<path d="M382.4 191.5l2 2 .2-.3zM382.4 191.5l.2-.2 2 1.9z"/>
<path d="M390.6 191.3l-.2 .2 2.2 1.7zM390.4 191.5l2.2 1.7-.2 .3z"/>
<path d="M390.4 191.5l2 2 .2-.3zM390.4 191.5l.2-.2 2 1.9z"/>
<path d="M41.5 211.3l-.2 .2 2.2 1.7zM41.3 211.5l2.2 1.7-.2 .3z"/>
<path d="M49.5 211.3l-.2 .2 2.2 1.7zM49.3 211.5l2.2 1.7-.2 .3z"/>
<path d="M57.5 209.2l-.2 .3 2.2 1.8zM57.3 209.5l2.2 1.8-.2 .2z"/>
<path d="M57.5 210.2l-.2 .2 2.2 1.7zM57.3 210.4l2.2 1.7-.2 .3z"/>
<path d="M57.3 210.4l2 2 .2-.3zM57.3 210.4l.2-.2 2 1.9z"/>
<path d="M65.5 209.2l-.2 .3 2.2 1.8zM65.3 209.5l2.2 1.8-.2 .2z"/>
<path d="M65.5 209.2l-.2 .3 2.2 1.8zM65.3 209.5l2.2 1.8-.2 .2z"/>
<path d="M65.3 210.4l2 2 .2-.3zM65.3 210.4l.2-.2 2 1.9z"/>
<path d="M73.5 209.2l-.2 .3 2.3 1.8zM73.3 209.5l2.3 1.8-.3 .2z"/>
<path d="M73.5 209.2l-.2 .3 2.3 1.8zM73.3 209.5l2.3 1.8-.3 .2z"/>
<path d="M73.3 210.4l2 2 .3-.3zM73.3 210.4l.2-.2 2.1 1.9z"/>
<path d="M115.6 201.2l-.2 .2 2.2 1.8zM115.4 201.4l2.2 1.8-.2 .2z"/>
<path d="M318.6 204.2l-.2 .2 2.2 1.8zM318.4 204.4l2.2 1.8-.2 .3z"/>
<path d="M366.6 209.2l-.2 .3 2.2 1.8zM366.4 209.5l2.2 1.8-.3 .2z"/>
<path d="M366.6 209.2l-.2 .3 2.2 1.8zM366.4 209.5l2.2 1.8-.3 .2z"/>
<path d="M366.4 210.4l1.9 2 .3-.3zM366.4 210.4l.2-.2 2 1.9z"/>
<path d="M374.6 210.2l-.2 .2 2.2 1.7zM374.4 210.4l2.2 1.7-.2 .3z"/>
<path d="M374.6 210.2l-.2 .2 2.2 1.7zM374.4 210.4l2.2 1.7-.2 .3z"/>
<path d="M374.4 211.5l2 2 .2-.3zM374.4 211.5l.2-.2 2 1.9z"/>
<path d="M390.6 211.3l-.2 .2 2.2 1.7zM390.4 211.5l2.2 1.7-.2 .3z"/>
<path d="M170.6 237.2l.2 .2 1.8-2.2zM172.6 235.2l.2 .2-2 2z"/>
<path d="M176.8 235.2l-1.8 2.2 2-2zM174.8 237.2l2-2-1.8 2.2z"/>
<path d="M176.8 235.2l-1.8 2.2 2-2zM174.8 237.2l2-2-1.8 2.2z"/>
<path d="M187.5 237.2l.2 .2 1.7-2.2zM189.4 235.2l.3 .2-2 2z"/>
<path d="M218.7 235.2l-1.8 2.2 2.1-2zM216.7 237.2l2-2-1.8 2.2z"/>
<path d="M229.4 237.2l.2 .2 1.8-2.2zM231.4 235.2l.2 .2-2 2z"/>
<path d="M231.4 235.2l-1.8 2.2 2-2zM231.4 235.2l-1.8 2.2-.2-.2z"/>
<path d="M237.4 237.2l.2 .2 1.8-2.2zM239.4 235.2l.2 .2-2 2z"/>
<path d="M172.6 252.4l-2 2.1 .2 .2zM172.6 252.4l.2 .3-2 2z"/>
<path d="M172.6 244.4l-2 2.1 .2 .2zM172.6 244.4l.2 .3-2 2z"/>
<path d="M173.5 252.4l-1.8 2.3 2-2zM173.5 252.4l-1.8 2.3-.2-.2z"/>
<path d="M173.5 252.4l-1.8 2.3 2-2zM173.5 252.4l-1.8 2.3-.2-.2z"/>
<path d="M173.5 244.4l-1.8 2.3 2-2zM173.5 244.4l-1.8 2.3-.2-.2z"/>
<path d="M173.5 244.4l-1.8 2.3 2-2zM173.5 244.4l-1.8 2.3-.2-.2z"/>
<path d="M199.5 254.5l.2 .2 1.8-2.3zM201.5 252.4l.2 .3-2 2z"/>
<path d="M199.5 254.5l.2 .2 1.8-2.3zM201.5 252.4l.2 .3-2 2z"/>
<path d="M202.2 252.4l-2 2.1 .2 .2zM202.2 252.4l.2 .3-2 2z"/>
<path d="M202.2 252.4l-1.8 2.3 2-2zM202.2 252.4l-1.8 2.3-.2-.2z"/>
<path d="M208.2 252.4l-2 2.1 .2 .2zM208.2 252.4l.2 .3-2 2z"/>
<path d="M208.2 244.4l-2 2.1 .2 .2zM208.2 244.4l.2 .3-2 2z"/>
<path d="M208.2 244.4l-2 2.1 .2 .2zM208.2 244.4l.2 .3-2 2z"/>
<path d="M208.2 252.4l-1.8 2.3 2-2zM208.2 252.4l-1.8 2.3-.2-.2z"/>
<path d="M209.1 252.4l-1.8 2.3 2-2zM209.1 252.4l-1.8 2.3-.2-.2z"/>
<path d="M209.1 252.4l-1.8 2.3 2-2zM209.1 252.4l-1.8 2.3-.2-.2z"/>
<path d="M209.1 244.4l-1.8 2.3 2-2zM209.1 244.4l-1.8 2.3-.2-.2z"/>
<path d="M209.1 244.4l-1.8 2.3 2-2zM209.1 244.4l-1.8 2.3-.2-.2z"/>
<path d="M218.7 244.4l-2 2.1 .2 .2zM218.7 244.4l.2 .3-2 2z"/>
<path d="M218.7 244.4l-2 2.1 .2 .2zM218.7 244.4l.2 .3-2 2z"/>
<path d="M217.6 246.5l.2 .2 1.8-2.3zM219.6 244.4l.2 .3-2 2z"/>
<path d="M219.6 244.4l-1.8 2.3 2-2zM219.6 244.4l-1.8 2.3-.2-.2z"/>
<path d="M224.1 244.4l-2 2.1 .2 .2zM224.1 244.4l.2 .3-2 2z"/>
<path d="M224.1 244.4l-1.8 2.3 2-2zM224.1 244.4l-1.8 2.3-.2-.2z"/>
<path d="M224.8 244.4l-1.8 2.3 2-2zM224.8 244.4l-1.8 2.3-.2-.2z"/>
<path d="M224.8 244.4l-1.8 2.3 2-2zM224.8 244.4l-1.8 2.3-.2-.2z"/>
<path d="M236.5 254.5l.2 .2 1.8-2.3zM238.5 252.4l.2 .3-2 2z"/>
<path d="M236.5 254.5l.2 .2 1.8-2.3zM238.5 252.4l.2 .3-2 2z"/>
<path d="M239.4 252.4l-1.8 2.3 2-2zM239.4 252.4l-1.8 2.3-.2-.2z"/>
<path d="M239.4 252.4l-1.8 2.3 2-2zM239.4 252.4l-1.8 2.3-.2-.2z"/>
<path d="M255 244.4l-2 2.1 .2 .2zM255 244.4l.2 .3-2 2z"/>
<path d="M255 244.4l-2 2.1 .2 .2zM255 244.4l.2 .3-2 2z"/>
<path d="M255.9 252.4l-2 2.1 .2 .2zM255.9 252.4l.2 .3-2 2z"/>
<path d="M255.9 252.4l-2 2.1 .2 .2zM255.9 252.4l.2 .3-2 2z"/>
<path d="M255.9 244.4l-1.8 2.3 2-2zM255.9 244.4l-1.8 2.3-.2-.2z"/>
<path d="M257 252.4l-1.8 2.3 2-2zM257 252.4l-1.8 2.3-.2-.2z"/>
<path d="M171.5 260.4l-2 2.1 .2 .2zM171.5 260.4l.2 .3-2 2z"/>
<path d="M171.5 268.4l-1.8 2.3 2-2zM171.5 268.4l-1.8 2.3-.2-.2z"/>
<path d="M172.6 260.4l-1.8 2.3 2-2zM172.6 260.4l-1.8 2.3-.2-.2z"/>
<path d="M172.6 260.4l-1.8 2.3 2-2zM172.6 260.4l-1.8 2.3-.2-.2z"/>
<path d="M239.4 260.4l-2 2.1 .2 .2zM239.4 260.4l.2 .3-2 2z"/>
<path d="M239.4 260.4l-2 2.1 .2 .2zM239.4 260.4l.2 .3-2 2z"/>
<path d="M240.5 268.4l-2 2.1 .2 .2zM240.5 268.4l.2 .3-2 2z"/>
<path d="M240.5 260.4l-1.8 2.3 2-2zM240.5 260.4l-1.8 2.3-.2-.2z"/>
<path d="M240.5 268.4l-1.8 2.3 2-2zM240.5 268.4l-1.8 2.3-.2-.2z"/>
<path d="M255 270.5l.2 .2 1.8-2.3zM257 268.4l.2 .3-2 2z"/>
</g>
<!-- layer: BORDER -->
<g fill="#000" stroke="#000" stroke-width=".26">
<path d="M390.8 19.5l2.2 7.7zM390.8 19.5h.3l1.9 7.7z"/>
<path d="M391.1 19.5l1.9 7.7 .3-.1zM391.1 19.5l2.2 7.6z"/>
</g>
<!-- layer: WETAREA FIXTURES -->
<g fill="none" stroke="#000" stroke-width=".26">
<path d="M219.4 191.3h9v4.6h-9zM222.2 193a2.74 2.74 0 0 1 3.8 .6 1.85 1.85 0 0 1-2.4 1.6 1.56 1.56 0 0 1-1.8-1.7zM229.9 191.3h7.7v19.1h-7.7zM230.7 193a.97 .97 0 0 1 1-.9l4.1-.1a1.01 1.01 0 0 1 1 1.1v15.5a1.01 1.01 0 0 1-1 1h-4.1a1.01 1.01 0 0 1-1-1M230.7 193.1v15.5M208.2 201.4h9v9h-9zM208.2 201.4l9 9M217.2 201.4l-9 9M222.8 208.8l.3-.3 4 .1 .2 .2M222.8 208.8v1.6h4.5v-1.6M223.3 204.6a.72 .72 0 0 1 .7-.7l2.1-.1a.75 .75 0 0 1 .8 .8M223.3 204.6v4"/>
<path d="M223.3 208.3h3.6M226.9 204.6v4"/>
<circle cx="233.7" cy="195.1" r=".2"/>
<circle cx="233.7" cy="195.1" r=".31"/>
</g>
<text font-size="7.5" x="23.9" y="268.4">Proposed First Floor Addition</text>
<g font-size="4.5">
<text x="23.8" y="18.5">Legend</text>
<text x="200.6" y="18.7">A</text>
<text x="226.2" y="166.6">Bedroom 3</text>
<text x="174" y="191.7">Bedroom 4</text>
<text x="218.6" y="203.3">Bath</text>
<text x="200.6" y="237">A</text>
<text x="28.2" y="283.6">MR C HOWELLS &amp; MS E BYRON</text>
<text x="143.6" y="283.6">49 YOUNG STREET, CREMORNE, NSW 2090</text>
<text x="293.2" y="283.9">1:100</text>
<text x="322.3" y="283.9">4 OF 8</text>
<text x="354.2" y="283.8">7775</text>
<text x="377.2" y="283.7">H</text>
</g>
<text font-size="3.2" x="366" y="283.8">/16</text>
<g font-size="2.6">
<text x="385.7" y="18.8">T.N.</text>
<text x="394.5" y="18.2">M.N.</text>
<text x="32.5" y="25.7">DP</text>
<text x="45.7" y="26">Downpipe</text>
<text x="33.3" y="32.3">MH</text>
<text x="45.7" y="32">Manhole</text>
<text x="207.3" y="33.3">8550 O/A</text>
<text x="29.6" y="37.1">RV</text>
<text x="45.7" y="38.4">Roof Ventilator</text>
<text x="179.5" y="41.5">2500</text>
<text x="222.3" y="41.5">6050</text>
<text x="34.8" y="46.5">s</text>
<text x="45.8" y="46.9">Smoke Detector</text>
<text x="182.7" y="51.3">Cladding</text>
<text x="184.7" y="48.4">110</text>
<text x="222.3" y="49.5">5830</text>
<text x="258.6" y="51.9">Cladding</text>
<text x="260.6" y="49">110</text>
<text x="158.6" y="59.5">Cladding</text>
<text x="160.6" y="56.5">110</text>
<text x="180.6" y="57.5">2500</text>
<text x="191.5" y="57.5">90</text>
<text x="204.1" y="57.5">2000</text>
<text x="220.4" y="57.4">70</text>
<text x="232.9" y="57.5">3580</text>
<text x="256.8" y="57.5">90</text>
<text x="204.3" y="61.3">S/Well</text>
<text x="192.7" y="110">Existing Single Storey</text>
<text x="192.8" y="112.9">Semi-Detached Residence No. 51</text>
<text x="64.9" y="146.4" transform="rotate(-90 64.9 146.4)">150</text>
<text x="73.4" y="146.3" transform="rotate(-90 73.4 146.3)">90</text>
<text x="359.4" y="146.8" transform="rotate(-90 359.4 146.8)">90</text>
<text x="366.6" y="146.7" transform="rotate(-90 366.6 146.7)">90</text>
<text x="381.8" y="145.9" transform="rotate(-90 381.8 145.9)">150</text>
<text x="174.7" y="153.7">Light</text>
<text x="260.6" y="150.8">DP &amp;</text>
<text x="260.7" y="153.8">Spreader</text>
<text x="375.1" y="153" transform="rotate(-90 375.1 153)">90</text>
<text x="110.5" y="160.9" transform="rotate(-90 110.5 160.9)">=</text>
<text x="117.2" y="161.7" transform="rotate(-90 117.2 161.7)">SO</text>
<text x="130.8" y="159.9">W3</text>
<text x="174.8" y="156.7">Storage</text>
<text x="174.8" y="159.6">Area</text>
<text x="359.4" y="159" transform="rotate(-90 359.4 159)">1240</text>
<text x="49.3" y="163.6" transform="rotate(-90 49.3 163.6)">2750</text>
<text x="65.3" y="164.9" transform="rotate(-90 65.3 164.9)">2710</text>
<text x="69.2" y="164.8" transform="rotate(-90 69.2 164.8)">S/Well</text>
<text x="73.4" y="165.3" transform="rotate(-90 73.4 165.3)">2620</text>
<text x="113.4" y="163.6" transform="rotate(-90 113.4 163.6)">1625</text>
<text x="125.9" y="165.5" transform="rotate(-90 125.9 165.5)">AAW 0615</text>
<text x="179.3" y="166.8">DP &amp;</text>
<text x="56.9" y="168.4" transform="rotate(-90 56.9 168.4)">110</text>
<text x="59.9" y="170.4" transform="rotate(-90 59.9 170.4)">Cladding</text>
<text x="65.2" y="173.9" transform="rotate(-90 65.2 173.9)">90</text>
<text x="179.4" y="169.8">Spreader</text>
<text x="212.1" y="168.5">s</text>
<text x="297.5" y="170.5">W4</text>
<text x="318.4" y="173.4" transform="rotate(-90 318.4 173.4)">1865</text>
<text x="322.2" y="171.5" transform="rotate(-90 322.2 171.5)">SO</text>
<text x="366.4" y="168.3" transform="rotate(-90 366.4 168.3)">3190</text>
<text x="374.4" y="169.8" transform="rotate(-90 374.4 169.8)">3490</text>
<text x="382.4" y="173.1" transform="rotate(-90 382.4 173.1)">4340</text>
<text x="390.4" y="172.9" transform="rotate(-90 390.4 172.9)">4600</text>
<text x="70.5" y="179.6" transform="rotate(-90 70.5 179.6)">90</text>
<text x="178.3" y="178.6">Roof</text>
<text x="188" y="177.2">620</text>
<text x="203.2" y="179.7">820</text>
<text x="211" y="174.4" transform="rotate(-90 211 174.4)">H/Rail</text>
<text x="220.3" y="178.6">820</text>
<text x="309.7" y="176.5" transform="rotate(-90 309.7 176.5)">ADDH 1218</text>
<text x="359.4" y="179.4" transform="rotate(-90 359.4 179.4)">2920</text>
<text x="366.2" y="180" transform="rotate(-90 366.2 180)">70</text>
<text x="41.2" y="185.5" transform="rotate(-90 41.2 185.5)">6600 O/A</text>
<text x="73.4" y="184.5" transform="rotate(-90 73.4 184.5)">1000</text>
<text x="178.4" y="184.4">door</text>
<text x="178.4" y="181.5">access</text>
<text x="209.2" y="185.9">720</text>
<text x="211.2" y="182.1">MH</text>
<text x="225.7" y="182.6">RV</text>
<text x="232.8" y="182.5">B/Head Only</text>
<text x="374.3" y="182.9" transform="rotate(-90 374.3 182.9)">70</text>
<text x="70.2" y="190.3" transform="rotate(-90 70.2 190.3)">70</text>
<text x="210.4" y="190.2">720</text>
<text x="219.5" y="186.3">Lin</text>
<text x="235.7" y="188.4">Robe</text>
<text x="318.4" y="188.8" transform="rotate(-90 318.4 188.8)">1225</text>
<text x="366.4" y="188.5" transform="rotate(-90 366.4 188.5)">900</text>
<text x="374.4" y="190" transform="rotate(-90 374.4 190)">600</text>
<text x="0" y="194.3">ector - Existing</text>
<text x="49.3" y="196.5" transform="rotate(-90 49.3 196.5)">3850</text>
<text x="57.4" y="196.5" transform="rotate(-90 57.4 196.5)">3630</text>
<text x="65.3" y="196.5" transform="rotate(-90 65.3 196.5)">3450</text>
<text x="112.5" y="194" transform="rotate(-90 112.5 194)">=</text>
<text x="115.4" y="196.7" transform="rotate(-90 115.4 196.7)">1865</text>
<text x="119.2" y="194.8" transform="rotate(-90 119.2 194.8)">SO</text>
<text x="130.8" y="193.9">W9</text>
<text x="359.4" y="195" transform="rotate(-90 359.4 195)">90</text>
<text x="366.1" y="195.1" transform="rotate(-90 366.1 195.1)">90</text>
<text x="374.3" y="195" transform="rotate(-90 374.3 195)">90</text>
<text x="73.4" y="202" transform="rotate(-90 73.4 202)">2380</text>
<text x="125.1" y="199.8" transform="rotate(-90 125.1 199.8)">ADDH 1218</text>
<text x="204.7" y="201" transform="rotate(-90 204.7 201)">Robe</text>
<text x="297.5" y="200.9">W6</text>
<text x="315.5" y="201.9" transform="rotate(-90 315.5 201.9)">=</text>
<text x="318.4" y="203.4" transform="rotate(-90 318.4 203.4)">905</text>
<text x="322.2" y="202.6" transform="rotate(-90 322.2 202.6)">SO</text>
<text x="379.4" y="201.5" transform="rotate(-90 379.4 201.5)">110</text>
<text x="382.3" y="203.5" transform="rotate(-90 382.3 203.5)">Cladding</text>
<text x="199.5" y="205.4" transform="rotate(-90 199.5 205.4)">B/Head Only</text>
<text x="309.7" y="206.9" transform="rotate(-90 309.7 206.9)">ADH 1208</text>
<text x="366.4" y="204.6" transform="rotate(-90 366.4 204.6)">1910</text>
<text x="374.4" y="204.8" transform="rotate(-90 374.4 204.8)">2000</text>
<text x="390.4" y="205.9" transform="rotate(-90 390.4 205.9)">2000</text>
<text x="57.8" y="215.9" transform="rotate(-90 57.8 215.9)">90</text>
<text x="73.4" y="215.9" transform="rotate(-90 73.4 215.9)">90</text>
<text x="244.6" y="210.1">DP &amp;</text>
<text x="244.8" y="213">Spreader</text>
<text x="65.4" y="216.6" transform="rotate(-90 65.4 216.6)">90</text>
<text x="169.7" y="217.8">DP &amp;</text>
<text x="169.9" y="220.8">Spreader</text>
<text x="366.7" y="216.2" transform="rotate(-90 366.7 216.2)">90</text>
<text x="42.6" y="225.5">Line of Ground Floor</text>
<text x="126.5" y="227.5">Line of Existing</text>
<text x="180.3" y="225.2">W8</text>
<text x="222.3" y="225.2">W7</text>
<text x="371.6" y="222.1" transform="rotate(-90 371.6 222.1)">110</text>
<text x="374.5" y="224.1" transform="rotate(-90 374.5 224.1)">Cladding</text>
<text x="42.6" y="228.4">bellow</text>
<text x="126.6" y="230.5">Ground Floor below</text>
<text x="126.6" y="233.4">shown dashed.</text>
<text x="175.5" y="230.1">AAW 0612</text>
<text x="217.7" y="230.1">AAW 0612</text>
<text x="171.2" y="235.2">420</text>
<text x="178.5" y="235.2">1265</text>
<text x="180.4" y="239.1">SO</text>
<text x="220.5" y="235.2">1265</text>
<text x="222.3" y="239.1">SO</text>
<text x="231.9" y="235.3">800</text>
<text x="167.3" y="244.5">90</text>
<text x="186.4" y="244.5">3410</text>
<text x="203" y="244.5">90</text>
<text x="209.2" y="244.5">1000</text>
<text x="213.5" y="240.4">70</text>
<text x="218.3" y="244.5">450</text>
<text x="225.1" y="244.4">70</text>
<text x="235.5" y="244.5">3060</text>
<text x="256.4" y="244.5">90</text>
<text x="199.2" y="248.9">70</text>
<text x="260.8" y="250.7">110</text>
<text x="167.4" y="252.5">90</text>
<text x="183.1" y="252.4">2740</text>
<text x="201.6" y="252.5">600</text>
<text x="209.6" y="252.5">90</text>
<text x="219.4" y="252.5">3000</text>
<text x="233.5" y="252.5">90</text>
<text x="242.9" y="252.5">1650</text>
<text x="258.8" y="253.7">Cladding</text>
<text x="158" y="261.7">Cladding</text>
<text x="159.9" y="258.7">110</text>
<text x="201.6" y="260.5">6680</text>
<text x="242.7" y="261.7">Cladding</text>
<text x="244.7" y="258.7">110</text>
<text x="201.6" y="268.5">6900</text>
<text x="244" y="268.5">1650</text>
<text x="19.6" y="283.8">FOR:</text>
<text x="137.2" y="283.6">AT:</text>
<text x="282.9" y="283.9">SCALE:</text>
<text x="311.5" y="283.9">SHEET:</text>
<text x="340.7" y="283.9">JOB NO:</text>
</g>
<g font-size="2.2">
<text x="198.5" y="151.2">12</text>
<text x="204.5" y="151.2">13</text>
<text x="208.1" y="151.2">14</text>
<text x="214.3" y="151.2">15</text>
<text x="198.5" y="160.9">10</text>
<text x="198.5" y="158.6">11</text>
<text x="214.3" y="158.3">16</text>
<text x="214.3" y="160.8">17</text>
<text x="199" y="163.5">9</text>
<text x="199.1" y="165.9">8</text>
<text x="209.8" y="164">DN 18</text>
<text x="199" y="173">5</text>
<text x="199" y="170.8">6</text>
<text x="199" y="168.2">7</text>
</g>
</svg>
